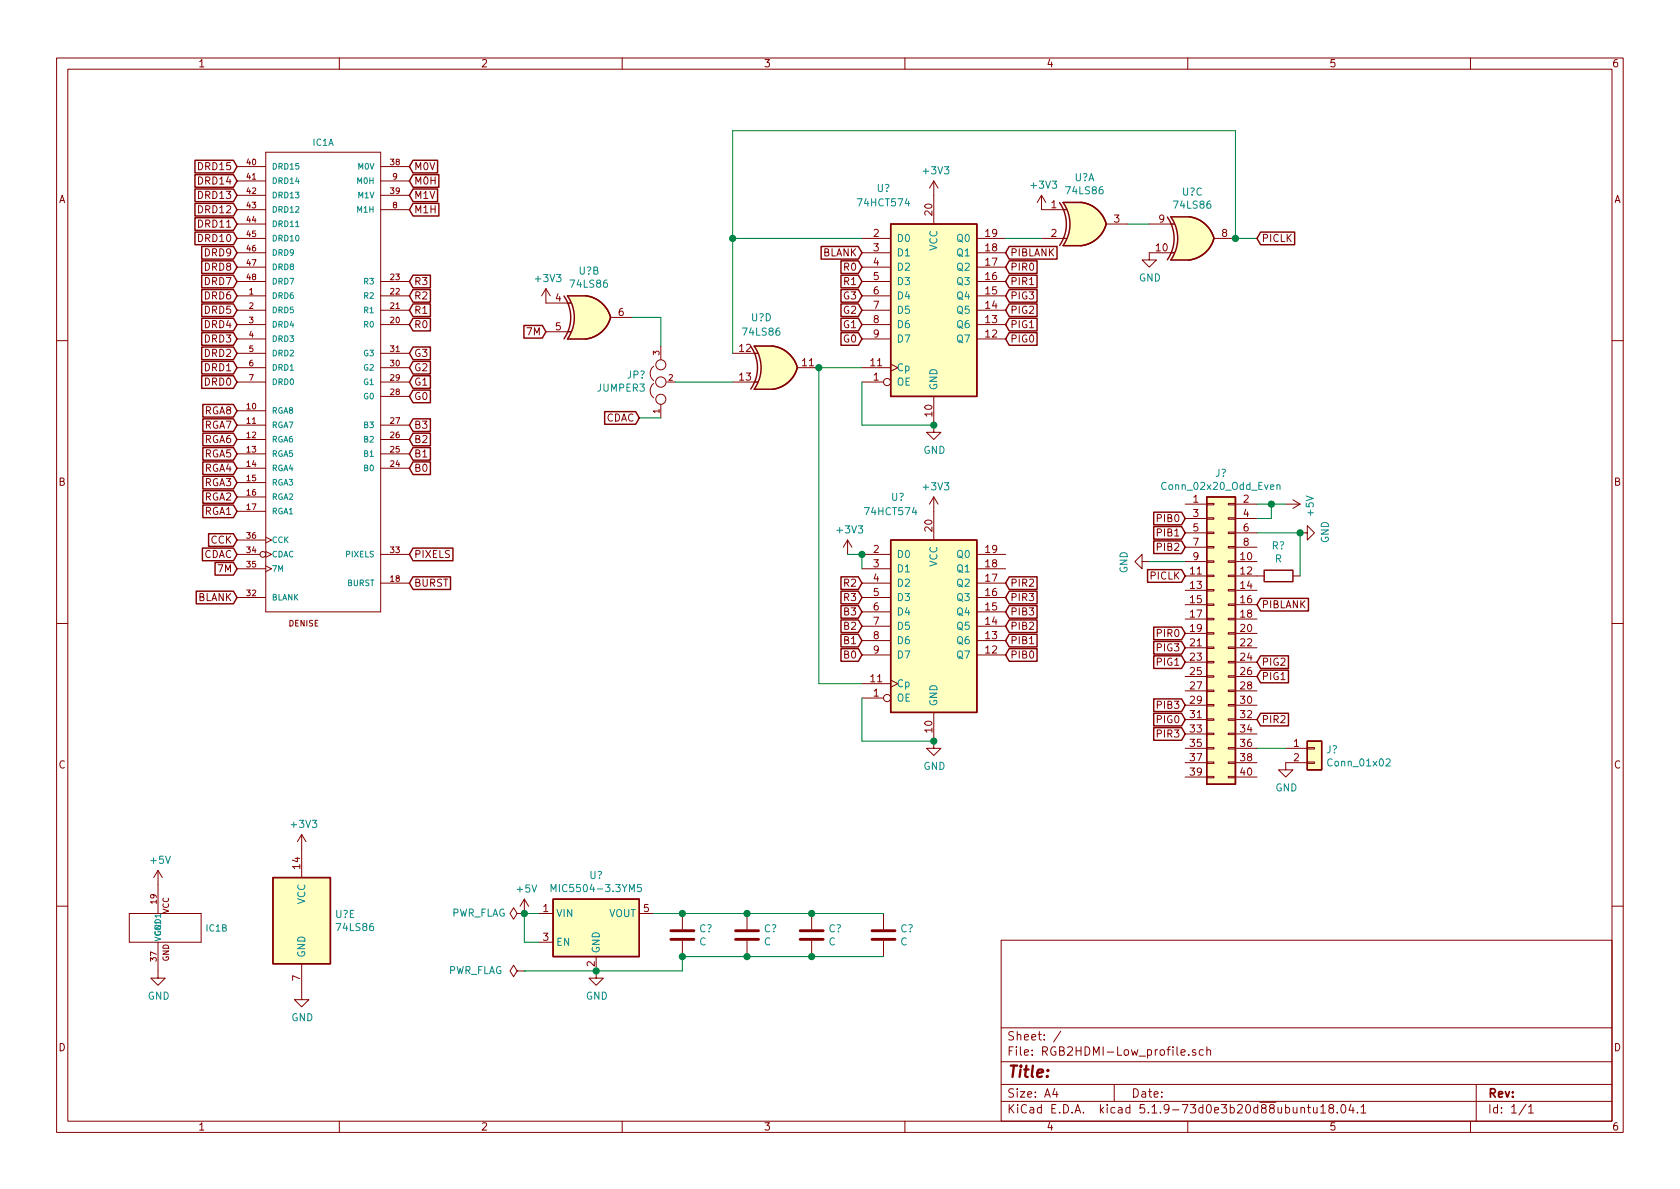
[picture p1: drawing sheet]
<svg xmlns="http://www.w3.org/2000/svg" width="297mm" height="210mm" viewBox="0 0 297 210" stroke-linecap="round" stroke-linejoin="round" font-family="sans-serif">
<g fill="none" stroke="#840000" stroke-width=".18">
<path d="M10 10.3h277v189.9h-277zM12 12.2h273v186.1h-273zM60 10.3v1.9M110 10.3v1.9M160 10.3v1.9M210 10.3v1.9M260 10.3v1.9M41.9 39.6h5.1M41.9 37.1h5.1M41.9 34.5h5.1M41.9 32h5.1M41.9 29.5h5.1"/>
<path d="M47 26.9h20.3v81.3h-20.3zM67.3 37.1h5.1M67.3 34.5h5.1M67.3 32h5.1M67.3 29.5h5.1M165.1 32v7.6M165.1 32l-.8 1.3M165.1 32l.8 1.3M184.1 34.5l-.7 1.3M184.1 34.5v2.6h4.5M184.1 34.5l.8 1.3M195.6 39.6h3.8"/>
<path d="M203.2 39.6h4.4M41.9 44.7h5.1M41.9 42.2h5.1M41.9 59.9h5.1M41.9 57.4h5.1M41.9 54.9h5.1M41.9 52.3h5.1M41.9 49.8h5.1M41.9 47.2h5.1M67.3 57.4h5.1M67.3 54.9h5.1M67.3 52.3h5.1"/>
<path d="M67.3 49.8h5.1M96.5 51l-.7 1.3M96.5 51v2.6h4.5M96.5 51l.8 1.3M96.5 58.7h4.5M107.9 56.1h3.9M152.4 44.7h5.1M152.4 42.2h5.1M152.4 59.9h5.1M152.4 57.4h5.1M152.4 54.9h5.1M152.4 52.3h5.1"/>
<path d="M152.4 49.8h5.1M152.4 47.2h5.1M172.7 44.7h5.1M172.7 42.2h5.1M172.7 59.9h5.1M172.7 57.4h5.1M172.7 54.9h5.1M172.7 52.3h5.1M172.7 49.8h5.1M172.7 47.2h5.1M184.1 42.2h4.5M207.6 44.7h-4.4v1.3h1.3l-1.3 1.2-1.3-1.2h1.3"/>
<path d="M214.6 42.2h3.8M10 60.2h2M41.9 67.6h5.1M41.9 62.5h5.1M41.9 65h5.1M41.9 77.7h5.1M41.9 75.2h5.1M41.9 72.6h5.1M67.3 67.6h5.1M67.3 62.5h5.1M67.3 65h5.1M67.3 77.7h5.1"/>
<path d="M67.3 75.2h5.1M67.3 70.1h5.1M115.6 67.8a1.63 1.63 0 0 0 0 2.6M115.6 64.8a1.63 1.63 0 0 0 0 2.5M116.8 61.2v2.4M116.8 71.5v2.4M129.5 67.6h4.5M129.5 62.5h4.5M141 65h3.8M152.4 67.6h3.8M152.4 65h5.1M157.5 64.4l1.2 .6-1.2 .7"/>
<path d="M165.1 70.1v6.3h1.3l-1.3 1.3-1.3-1.3h1.3M285 60.2h2M41.9 98h4.1M41.9 82.8h5.1M41.9 80.3h5.1M41.9 95.5h5.1M41.9 90.4h5.1M41.9 87.9h5.1M41.9 85.3h5.1M47 95l1 .5-1 .5M47 97.5l1 .5-1 .5M67.3 98h5.1"/>
<path d="M67.3 82.8h5.1M67.3 80.3h5.1M149.9 95.5l-.8 1.3M149.9 95.5v2.5M149.9 95.5l.7 1.3M152.4 98h5.1M165.1 87.9l-.8 1.2M165.1 87.9v7.6M165.1 87.9l.8 1.2M172.7 98h5.1M201.9 99.3v-1.3l-1.2 1.3 1.2 1.3v-1.3h1.3M209.5 89.1h3.9"/>
<path d="M209.5 99.3h3.9M209.5 91.7h3.9M209.5 94.2h3.9M209.5 96.8h3.9M213.4 99.2h1.2v.2h-1.2zM213.4 96.6h1.2v.3h-1.2zM213.4 94.1h1.2v.3h-1.2zM213.4 91.6h1.2v.2h-1.2zM213.4 89h1.2v.3h-1.2zM217.2 99.2h1.2v.2h-1.2zM217.2 96.6h1.2v.3h-1.2zM217.2 94.1h1.2v.3h-1.2z"/>
<path d="M217.2 91.6h1.2v.2h-1.2zM217.2 89h1.2v.3h-1.2zM218.4 89.1h3.8M218.4 99.3h3.8M218.4 91.7h3.8M218.4 94.2h3.8M218.4 96.8h3.8M227.3 89.1h2.6M228.6 88.4l1.3 .7M229.9 94.2h1.2v-1.2l1.3 1.2-1.3 1.3v-1.3M229.9 89.1l-1.3 .8M10 110.3h2"/>
<path d="M41.9 105.7h5.1M41.9 100.6h5.1M47 100.1l1 .5-1 .5M67.3 103.1h5.1M152.4 115.8h5.1M152.4 113.3h5.1M152.4 110.7h5.1M152.4 108.2h5.1M152.4 105.7h5.1M152.4 103.1h5.1M152.4 100.6h5.1M172.7 115.8h5.1"/>
<path d="M172.7 113.3h5.1M172.7 110.7h5.1M172.7 108.2h5.1M172.7 105.7h5.1M172.7 103.1h5.1M172.7 100.6h5.1M182 113.8h.8M209.5 101.8h3.9M209.5 104.4h3.9M209.5 106.9h3.9M209.5 109.5h3.9M209.5 112h3.9"/>
<path d="M209.5 114.5h3.9M209.5 117.1h3.9M209.5 119.6h3.9M213.4 117h1.2v.2h-1.2zM213.4 119.5h1.2v.3h-1.2zM213.4 114.4h1.2v.3h-1.2zM213.4 109.3h1.2v.3h-1.2zM213.4 106.8h1.2v.3h-1.2zM213.4 104.3h1.2v.2h-1.2zM213.4 101.7h1.2v.3h-1.2zM213.4 111.9h1.2v.2h-1.2zM217.2 117h1.2v.2h-1.2z"/>
<path d="M217.2 119.5h1.2v.3h-1.2zM217.2 114.4h1.2v.3h-1.2zM217.2 109.3h1.2v.3h-1.2zM217.2 106.8h1.2v.3h-1.2zM217.2 104.3h1.2v.2h-1.2zM217.2 101.7h1.2v.3h-1.2zM217.2 111.9h1.2v.2h-1.2zM218.4 101.8h5.1M218.4 104.4h3.8M218.4 106.9h3.8M218.4 109.5h3.8M218.4 112h3.8"/>
<path d="M218.4 114.5h3.8M218.4 117.1h3.8M218.4 119.6h3.8M228.6 101.8h1.3M285 110.3h2M152.4 123.4h3.8M152.4 120.9h5.1M157.5 120.3l1.2 .6-1.2 .6M165.1 126v6.3h1.3l-1.3 1.3-1.3-1.3h1.3M209.5 132.3h3.9M209.5 134.9h3.9M209.5 122.2h3.9"/>
<path d="M209.5 124.7h3.9M209.5 127.2h3.9M209.5 129.8h3.9M209.5 137.4h3.9M213.4 122h1.2v.3h-1.2zM213.4 124.6h1.2v.2h-1.2zM213.4 127.1h1.2v.3h-1.2zM213.4 129.7h1.2v.2h-1.2zM213.4 132.2h1.2v.3h-1.2zM213.4 134.7h1.2v.3h-1.2zM213.4 137.3h1.2v.2h-1.2zM217.2 122h1.2v.3h-1.2z"/>
<path d="M217.2 124.6h1.2v.2h-1.2zM217.2 127.1h1.2v.3h-1.2zM217.2 129.7h1.2v.2h-1.2zM217.2 132.2h1.2v.3h-1.2zM217.2 134.7h1.2v.3h-1.2zM217.2 137.3h1.2v.2h-1.2zM218.4 132.3h3.8M218.4 134.9h3.8M218.4 122.2h3.8M218.4 124.7h3.8M218.4 127.2h3.8M218.4 129.8h3.8"/>
<path d="M218.4 137.4h3.8M227.3 132.3h3.8M231.1 134.7h1.3v.3h-1.3zM231.1 132.2h1.3v.3h-1.3zM231.1 134.9h-3.8v1.2h1.3l-1.3 1.3-1.2-1.3h1.2M27.9 153.9l-.7 1.3M27.9 153.9v7.6M27.9 153.9l.8 1.3M53.3 147.6v7.6M53.3 147.6l-.7 1.2M53.3 147.6l.8 1.2M92.7 159l-.8 1.3"/>
<path d="M92.7 159v2.5M92.7 159l.8 1.3M10 160.2h2M22.9 161.5h12.7v5.1h-12.7zM27.9 166.6v6.4h1.3l-1.3 1.2-1.2-1.2h1.2M53.3 170.4v6.4h1.3l-1.3 1.2-1.2-1.2h1.2M91.4 161.5l-.6-1-.6 1 .6 1.1 .6-1.1h1.3M91.4 171.7l-.6-1-.6 1 .6 1 .6-1h1.3M92.7 161.5h.1M92.7 171.7h.1M95.2 161.5h2.6M95.2 166.6h2.6"/>
<path d="M105.4 169.2v3.8h1.3l-1.3 1.2-1.3-1.2h1.3M113 161.5h2.6M120.6 161.5v2.8M120.6 166.4v2.8M132.1 161.5v2.8M132.1 166.4v2.8M143.5 161.5v2.8M143.5 166.4v2.8M156.2 161.5v2.8M156.2 166.4v2.8M177 166.3h108v32h-108zM285 160.2h2"/>
<path d="M60 198.3v1.9M110 198.3v1.9M160 198.3v1.9M177 194.8h108M177 191.8h108M177 187.8h108M177 181.8h108M186.5 192.5l-.4 1h1M186.8 193v1M187.6 182.3l-1.3 2M197 191.8v3M208.8 186.1l.7-.1v-.3l-.5-.1-.2 .2 .1 .7h.6"/>
<path d="M210 198.3v1.9M210.2 186.5v.1M211.4 185.7a.37 .37 0 0 0-.6 .1l.1 .2 .5 .2 .1 .1-.2 .3-.5-.1M212.8 185.7l-.5-.1-.3 .3 .2 .6h.6M213.4 185.7h.1a.37 .37 0 0 1 .5 .1v.8M213.4 185.1v1.5M230 196l.2-.2 .4 .1 .1 .9M230 195.8v1M231.2 195.8h.5M231.4 195.3v1.3l.3 .2M232.2 195.8l.1 .9 .4 .1 .2-.1M232.9 195.8v1"/>
<path d="M233.5 195.8l.4-.5v1.5M233.5 196.8h.9M235.2 196l-.3-.3 .2-.3a.48 .48 0 0 1 .6 .1v.4a.52 .52 0 0 0-.7 .2 .52 .52 0 0 0 .1 .6l.4 .1 .2-.1 .1-.4-.3-.3M236.4 196.7v.1M237.3 195.4l.1-.1a.8 .8 0 0 1 .6 .8 .8 .8 0 0 1-.6 .7 1 1 0 0 1-.1-1.4zM238.9 195.2l-.4 1.1h.9M239.2 195.8v1M240 196.7v.1M240.6 195.8l.5-.5v1.5M240.6 196.8h.9M260 198.3v1.9M261 191.8v6.5"/>
<path d="M269.8 195.2l-1.2 2M270.3 195.8l.4-.5v1.5M270.3 196.8h.8"/>
<circle cx="116.8" cy="67.6" r=".91"/>
<circle cx="116.8" cy="70.6" r=".89"/>
<circle cx="116.8" cy="64.5" r=".89"/>
<circle cx="156.8" cy="67.6" r=".63"/>
<circle cx="46.5" cy="98" r=".51"/>
<circle cx="156.8" cy="123.4" r=".63"/>
</g>
<g fill="#ffffc2" stroke="#ffffc2" stroke-width=".18">
<path d="M48.3 155.2h10.1v15.2h-10.1z"/>
<path d="M136.5 61.2a5.2 5.2 0 0 1 4.5 3.8l-5 1.3z"/>
<path d="M136 63.7l5 1.3a5.2 5.2 0 0 1-4.5 3.9z"/>
<path d="M133.3 68.8h3.2z"/>
<path d="M133.3 61.2h3.2z"/>
<path d="M133.3 61.2h3.2v7.6h-3.2a6.7 6.7 0 0 0 0-7.6z"/>
<path d="M210.2 38.3a5.2 5.2 0 0 1 4.4 3.8l-5 1.4z"/>
<path d="M209.6 40.8l5 1.4a5.2 5.2 0 0 1-4.4 3.8z"/>
<path d="M207 46h3.2z"/>
<path d="M207 38.3h3.2z"/>
<path d="M207 38.3h3.2v7.7h-3.2a6.7 6.7 0 0 0 0-7.7z"/>
<path d="M103.5 52.3a5.2 5.2 0 0 1 4.4 3.8l-5 1.3z"/>
<path d="M102.9 54.8l5 1.4a5.2 5.2 0 0 1-4.4 3.8z"/>
<path d="M100.3 59.9h3.2z"/>
<path d="M100.3 52.3h3.2z"/>
<path d="M100.3 52.3h3.2v7.6h-3.2a6.7 6.7 0 0 0 0-7.6z"/>
<path d="M191.1 35.8a5.2 5.2 0 0 1 4.5 3.8l-5 1.3z"/>
<path d="M190.6 38.3l5 1.3a5.2 5.2 0 0 1-4.5 3.9z"/>
<path d="M188 43.4h3.1z"/>
<path d="M188 35.8h3.1z"/>
<path d="M188 35.8h3.1v7.6h-3.1a6.7 6.7 0 0 0 0-7.6z"/>
<path d="M157.5 95.5h15.2v30.5h-15.2z"/>
<path d="M157.5 39.6h15.2v30.5h-15.2z"/>
<path d="M231.1 131.1h2.6v5h-2.6z"/>
<path d="M213.4 87.9h5v50.8h-5z"/>
<path d="M97.8 159h15.2v10.2h-15.2z"/>
</g>
<g fill="none" stroke="#840000" stroke-width=".25">
<path d="M34.5 38.5h6.8l.6 1.1-.6 1.1h-6.8zM34.5 36h6.8l.6 1.1-.6 1.1h-6.8zM34.5 33.4h6.8l.6 1.1-.6 1.2h-6.8zM34.5 30.9h6.8l.6 1.1-.6 1.1h-6.8zM34.5 28.3h6.8l.6 1.2-.6 1.1h-6.8zM73 36h4.6v2.2h-4.6l-.6-1.1zM73 33.4h4.4v2.3h-4.4l-.6-1.2zM73 30.9h4.6v2.2h-4.6l-.6-1.1zM73 28.3h4.4v2.3h-4.4l-.6-1.1zM157.5 39.6h15.2v30.5h-15.2zM187.4 35.8a6.6 6.6 0 0 1 0 7.6M188 35.8h3.1a5.2 5.2 0 0 1 4.5 3.8"/>
<path d="M188 35.8a6.6 6.6 0 0 1 0 7.6M195.6 39.6a5.2 5.2 0 0 1-4.5 3.9M206.4 38.4a6.6 6.6 0 0 1 0 7.5M207 38.3h3.2M207 38.4a6.6 6.6 0 0 1 0 7.5M210.2 38.3a5.2 5.2 0 0 1 4.4 3.8M34.5 41h6.8l.6 1.2-.6 1.1h-6.8zM35.7 51.2h5.6l.6 1.1-.6 1.1h-5.6zM35.7 48.7h5.6l.6 1.1-.6 1.1h-5.6zM35.7 53.7h5.6l.6 1.2-.6 1.1h-5.6zM35.7 46.1h5.6l.6 1.1-.6 1.2h-5.6zM35.7 56.3h5.6l.6 1.1-.6 1.1h-5.6z"/>
<path d="M35.7 43.6h5.6l.6 1.1-.6 1.1h-5.6zM35.7 58.8h5.6l.6 1.1-.6 1.2h-5.6zM73 53.7h3.1v2.3h-3.1l-.6-1.1zM73 56.3h3.1v2.2h-3.1l-.6-1.1zM73 51.2h3.1v2.2h-3.1l-.6-1.1zM73 48.7h3.1v2.2h-3.1l-.6-1.1zM92.6 57.6h3.3l.6 1.1-.6 1.1h-3.3zM99.7 52.3a6.6 6.6 0 0 1 0 7.6M100.3 59.9h3.2M103.5 52.3a5.2 5.2 0 0 1 4.4 3.8M103.5 52.3h-3.1a6.6 6.6 0 0 1 0 7.6M107.9 56.2a5.2 5.2 0 0 1-4.4 3.8"/>
<path d="M145.2 43.6h6.6l.6 1.1-.6 1.1h-6.6zM148.7 58.8h3.1l.6 1.1-.6 1.2h-3.1zM148.7 56.3h3.1l.6 1.1-.6 1.1h-3.1zM148.7 53.7h3.1l.6 1.2-.6 1.1h-3.1zM148.7 51.2h3.1l.6 1.1-.6 1.1h-3.1zM148.7 48.7h3.1l.6 1.1-.6 1.1h-3.1zM148.7 46.1h3.1l.6 1.1-.6 1.2h-3.1zM178.4 46.1h5v2.3h-5l-.6-1.2zM178.4 56.3h5v2.2h-5l-.6-1.1zM178.4 58.8h5v2.3h-5l-.6-1.2zM178.4 43.6h8.5v2.2h-8.5l-.6-1.1zM178.4 48.7h5v2.2h-5l-.6-1.1z"/>
<path d="M178.4 51.2h5v2.2h-5l-.6-1.1zM178.4 53.7h5v2.3h-5l-.6-1.1zM188 43.4h3.1M207 46h3.2M214.6 42.2a5.2 5.2 0 0 1-4.4 3.8M222.9 41h6v2.3h-6l-.7-1.1zM35.7 61.4h5.6l.6 1.1-.6 1.1h-5.6zM35.7 63.9h5.6l.6 1.1-.6 1.1h-5.6zM35.7 66.4h5.6l.6 1.2-.6 1.1h-5.6zM35.9 71.5h5.4l.6 1.1-.6 1.2h-5.4zM35.9 74.1h5.4l.6 1.1-.6 1.1h-5.4zM35.9 76.6h5.4l.6 1.1-.6 1.1h-5.4z"/>
<path d="M35.9 79.1h5.4l.6 1.2-.6 1.1h-5.4zM73 61.4h3.1v2.2h-3.1l-.6-1.1zM73 63.9h3.1v2.2h-3.1l-.6-1.1zM73 66.4h3.1v2.3h-3.1l-.6-1.1zM73 69h3.1v2.2h-3.1l-.6-1.1zM73 74.1h3.1v2.2h-3.1l-.6-1.1zM73 76.6h3.1v2.2h-3.1l-.6-1.1zM73 79.1h3.1v2.3h-3.1l-.6-1.1zM106.9 72.8h5.5l.6 1.1-.6 1.1h-5.5zM132.7 61.2a6.6 6.6 0 0 1 0 7.6M136.5 61.2a5.2 5.2 0 0 1 4.5 3.8M136.5 61.2h-3.1a6.6 6.6 0 0 1 0 7.6h3.1"/>
<path d="M141 65a5.2 5.2 0 0 1-4.5 3.9M35.8 96.9h5.5l.6 1.1-.6 1.2h-5.5zM35.9 89.3h5.4l.6 1.1-.6 1.1h-5.4zM35.9 86.8h5.4l.6 1.1-.6 1.1h-5.4zM35.9 84.2h5.4l.6 1.1-.6 1.2h-5.4zM35.9 81.7h5.4l.6 1.1-.6 1.1h-5.4zM36.9 94.4h4.4l.6 1.1-.6 1.1h-4.4zM38 99.5h3.3l.6 1.1-.6 1.1h-3.3zM73 96.9h7.1v2.3h-7.1l-.6-1.2zM73 81.7h3.1v2.2h-3.1l-.6-1.1zM157.5 95.5h15.2v30.5h-15.2zM204 95.7h4.9l.6 1.1-.6 1.1h-4.9z"/>
<path d="M204 93.1h4.9l.6 1.1-.6 1.1h-4.9zM204 90.6h4.9l.6 1.1-.6 1.1h-4.9zM213.4 87.9h5v50.8h-5zM34.7 104.5h6.6l.6 1.2-.6 1.1h-6.6zM73 102h6.7v2.2h-6.7l-.6-1.1zM148.7 114.7h3.1l.6 1.1-.6 1.1h-3.1zM148.7 112.2h3.1l.6 1.1-.6 1.1h-3.1zM148.7 109.6h3.1l.6 1.1-.6 1.2h-3.1zM148.7 107.1h3.1l.6 1.1-.6 1.1h-3.1zM148.7 104.5h3.1l.6 1.2-.6 1.1h-3.1zM148.7 102h3.1l.6 1.1-.6 1.1h-3.1zM178.4 102h5v2.2h-5l-.6-1.1z"/>
<path d="M178.4 104.5h5v2.3h-5l-.6-1.1zM178.4 107.1h5v2.2h-5l-.6-1.1zM178.4 109.6h5v2.3h-5l-.6-1.2zM178.4 112.2h5v2.2h-5l-.6-1.1zM178.4 114.7h5v2.2h-5l-.6-1.1zM202.9 100.7h6l.6 1.1-.6 1.2h-6zM204 113.4h4.9l.6 1.1-.6 1.2h-4.9zM204 116h4.9l.6 1.1-.6 1.1h-4.9zM204 110.9h4.9l.6 1.1-.6 1.1h-4.9zM222.9 118.5h4.9v2.2h-4.9l-.7-1.1zM222.9 116h4.9v2.2h-4.9l-.7-1.1zM222.9 105.8h8.4v2.2h-8.4l-.7-1.1z"/>
<path d="M223.5 100.8h5.1v2.1h-5.1zM204 128.7h4.9l.6 1.1-.6 1.1h-4.9zM204 126.1h4.9l.6 1.1-.6 1.2h-4.9zM204 123.6h4.9l.6 1.1-.6 1.1h-4.9zM222.9 126.1h4.9v2.3h-4.9l-.7-1.2zM231.1 131.1h2.6v5h-2.6zM48.3 155.2h10.1v15.2h-10.1zM97.8 159h15.2v10.2h-15.2z"/>
</g>
<path d="M225.8 85.8l.2-.1 .3 .1v.8M225.8 85.7v.9M245.1 134.3l.5-.1 .2 .3-.1 .2-.7 .8h.8M97.4 157.7v-1.3l.5 .9 .4-.9v1.3M113.4 156.4h-.6l-.1 .6 .2-.1 .5 .1v.6l-.2 .1-.5-.1M28.4 161.9h-1l.3 .3M28.4 161.6v.6" fill="none" stroke="#008484" stroke-width=".18"/>
<path d="M118.6 166.1h4.1M118.6 164.6h4.1M130 166.1h4.1M130 164.6h4.1M141.5 166.1h4M141.5 164.6h4M154.2 166.1h4M154.2 164.6h4" fill="none" stroke="#840000" stroke-width=".51"/>
<g fill="none" stroke="#008400" stroke-width=".18">
<path d="M199.4 39.6h3.8M111.8 56.1h5v5.1M129.5 42.2h22.9M177.8 42.2h6.3M222.2 42.2h-3.8v-19.1h-88.9v39.4M113 73.9h3.8M119.4 67.6h10.1M152.4 67.6v7.6h12.7M152.4 65h-7.6v55.9h7.6M149.9 98h2.5v2.6M203.2 99.3h6.3M222.2 89.1h5.1"/>
<path d="M222.2 94.2h7.7v7.6M224.8 89.1v2.6h-2.6M152.4 123.4v7.7h12.7M222.2 132.3h5.1M95.2 161.5h-2.5v5.1h2.5M115.6 161.5h40.6M156.2 169.2h-35.6v2.5h-27.9"/>
</g>
<g fill="#008400" stroke="#008400" stroke-width=".25">
<circle cx="229.9" cy="94.2" r=".51"/>
<circle cx="143.5" cy="161.5" r=".51"/>
<circle cx="218.4" cy="42.2" r=".51"/>
<circle cx="129.5" cy="42.2" r=".51"/>
<circle cx="120.7" cy="161.5" r=".51"/>
<circle cx="132.1" cy="161.5" r=".51"/>
<circle cx="165.1" cy="75.2" r=".51"/>
<circle cx="152.4" cy="98" r=".51"/>
<circle cx="120.7" cy="169.2" r=".51"/>
<circle cx="132.1" cy="169.2" r=".51"/>
<circle cx="224.8" cy="89.1" r=".51"/>
<circle cx="143.5" cy="169.2" r=".51"/>
<circle cx="105.4" cy="171.7" r=".51"/>
<circle cx="144.8" cy="65" r=".51"/>
<circle cx="165.1" cy="131.1" r=".51"/>
<circle cx="92.7" cy="161.5" r=".51"/>
</g>
<text font-size="2.8" fill="#840000" x="178" y="190.5">Title:</text>
<g font-size="2.1" fill="#840000">
<text x="178" y="184">Sheet: /</text>
<text x="178" y="186.7">File: RGB2HDMI-Low_profile.sch</text>
<text x="178" y="196.9">KiCad E.D.A. kicad 5.1.9-73d0e3b20d88ubuntu18.04.1</text>
<text x="178" y="194.1">Size: A4</text>
<text x="200" y="194.1">Date:</text>
<text x="263" y="194.1">Rev:</text>
<text x="263" y="196.9">Id: 1/1</text>
</g>
<g font-size="1.8" fill="#840000">
<text x="35" y="11.9">1</text>
<text x="85" y="11.9">2</text>
<text x="135" y="11.9">3</text>
<text x="185" y="11.9">4</text>
<text x="235" y="11.9">5</text>
<text x="285" y="11.9">6</text>
<text x="10.4" y="35.9">A</text>
<text x="35.3" y="35.2">DRD13</text>
<text x="35.3" y="32.6">DRD14</text>
<text x="35.3" y="30.1">DRD15</text>
<text x="73.2" y="35.2">M1V</text>
<text x="73.2" y="32.6">M0H</text>
<text x="73.2" y="30.1">M0V</text>
<text x="285.4" y="35.9">A</text>
<text x="35.3" y="40.3">DRD11</text>
<text x="35.3" y="37.7">DRD12</text>
<text x="73.2" y="37.7">M1H</text>
<text x="154.5" y="41.9">2</text>
<text x="164.8" y="38" transform="rotate(-90 164.8 38)">20</text>
<text x="174.3" y="41.9">19</text>
<text x="185.9" y="36.8">1</text>
<text x="185.9" y="41.9">2</text>
<text x="197" y="39.4">3</text>
<text x="204.9" y="39.4">9</text>
<text x="216.1" y="41.9">8</text>
<text x="35.3" y="42.8">DRD10</text>
<text x="36.3" y="47.9">DRD8</text>
<text x="36.3" y="45.3">DRD9</text>
<text x="145.4" y="45.3">BLANK</text>
<text x="149.4" y="47.9">R0</text>
<text x="154.5" y="44.4">3</text>
<text x="154.5" y="47">4</text>
<text x="174.3" y="47">17</text>
<text x="174.3" y="44.4">18</text>
<text x="178.6" y="47.9">PIR0</text>
<text x="178.6" y="45.3">PIBLANK</text>
<text x="204.4" y="44.4">10</text>
<text x="223" y="42.8">PICLK</text>
<text x="36.3" y="53">DRD6</text>
<text x="36.3" y="50.4">DRD7</text>
<text x="73.2" y="53">R2</text>
<text x="73.2" y="50.4">R3</text>
<text x="98.2" y="53.3">4</text>
<text x="149.3" y="53">G3</text>
<text x="149.4" y="50.4">R1</text>
<text x="154.5" y="49.5">5</text>
<text x="154.5" y="52.1">6</text>
<text x="174.3" y="52.1">15</text>
<text x="174.3" y="49.5">16</text>
<text x="178.6" y="50.4">PIR1</text>
<text x="178.6" y="53">PIG3</text>
<text x="36.3" y="55.5">DRD5</text>
<text x="36.3" y="58">DRD4</text>
<text x="73.2" y="55.5">R1</text>
<text x="73.2" y="58">R0</text>
<text x="93.3" y="59.3">7M</text>
<text x="98.2" y="58.4">5</text>
<text x="109.4" y="55.9">6</text>
<text x="149.3" y="58">G1</text>
<text x="149.3" y="55.5">G2</text>
<text x="154.5" y="54.6">7</text>
<text x="154.5" y="57.1">8</text>
<text x="154.5" y="59.7">9</text>
<text x="174.3" y="59.7">12</text>
<text x="174.3" y="57.1">13</text>
<text x="174.3" y="54.6">14</text>
<text x="178.6" y="58">PIG1</text>
<text x="178.6" y="55.5">PIG2</text>
<text x="36.3" y="63.1">DRD2</text>
<text x="36.3" y="65.7">DRD1</text>
<text x="36.3" y="60.6">DRD3</text>
<text x="73.2" y="63.1">G3</text>
<text x="73.2" y="65.7">G2</text>
<text x="130.8" y="62.2">12</text>
<text x="141.9" y="64.8">11</text>
<text x="149.3" y="60.6">G0</text>
<text x="154" y="64.8">11</text>
<text x="178.6" y="60.6">PIG0</text>
<text x="36.3" y="68.2">DRD0</text>
<text x="73.2" y="68.2">G1</text>
<text x="73.2" y="70.7">G0</text>
<text x="130.8" y="67.3">13</text>
<text x="154.5" y="67.3">1</text>
<text x="36.2" y="73.3">RGA8</text>
<text x="36.2" y="75.8">RGA7</text>
<text x="73.2" y="75.8">B3</text>
<text x="107.1" y="74.5">CDAC</text>
<text x="164.8" y="73.6" transform="rotate(-90 164.8 73.6)">10</text>
<text x="36.2" y="78.4">RGA6</text>
<text x="36.2" y="83.4">RGA4</text>
<text x="36.2" y="80.9">RGA5</text>
<text x="73.2" y="78.4">B2</text>
<text x="73.2" y="80.9">B1</text>
<text x="73.2" y="83.4">B0</text>
<text x="10.4" y="85.9">B</text>
<text x="36.2" y="88.5">RGA2</text>
<text x="36.2" y="86">RGA3</text>
<text x="211" y="88.9">1</text>
<text x="219.9" y="88.9">2</text>
<text x="285.4" y="85.9">B</text>
<text x="36.2" y="91.1">RGA1</text>
<text x="164.8" y="93.9" transform="rotate(-90 164.8 93.9)">20</text>
<text x="204.8" y="94.9">PIB1</text>
<text x="204.8" y="92.3">PIB0</text>
<text x="211" y="91.4">3</text>
<text x="211" y="94">5</text>
<text x="219.9" y="91.4">4</text>
<text x="219.9" y="94">6</text>
<text x="36" y="98.7">CDAC</text>
<text x="37.3" y="96.1">CCK</text>
<text x="38.7" y="101.2">7M</text>
<text x="73.2" y="98.7">PIXELS</text>
<text x="154.5" y="97.8">2</text>
<text x="154.5" y="100.3">3</text>
<text x="174.3" y="100.3">18</text>
<text x="174.3" y="97.8">19</text>
<text x="204.8" y="97.4">PIB2</text>
<text x="210.5" y="101.6">11</text>
<text x="211" y="96.5">7</text>
<text x="211" y="99.1">9</text>
<text x="219.4" y="99.1">10</text>
<text x="219.4" y="101.6">12</text>
<text x="219.9" y="96.5">8</text>
<text x="34.9" y="106.3">BLANK</text>
<text x="73.2" y="103.8">BURST</text>
<text x="149.4" y="106.3">R3</text>
<text x="149.4" y="103.8">R2</text>
<text x="154.5" y="102.9">4</text>
<text x="154.5" y="105.4">5</text>
<text x="154.5" y="107.9">6</text>
<text x="174.3" y="107.9">15</text>
<text x="174.3" y="105.4">16</text>
<text x="174.3" y="102.9">17</text>
<text x="178.6" y="103.8">PIR2</text>
<text x="178.6" y="106.3">PIR3</text>
<text x="203.5" y="102.5">PICLK</text>
<text x="210.5" y="104.1">13</text>
<text x="210.5" y="106.7">15</text>
<text x="219.4" y="104.1">14</text>
<text x="219.4" y="106.7">16</text>
<text x="223" y="107.6">PIBLANK</text>
<text x="149.4" y="113.9">B1</text>
<text x="149.4" y="111.4">B2</text>
<text x="149.4" y="108.8">B3</text>
<text x="154.5" y="110.5">7</text>
<text x="154.5" y="113">8</text>
<text x="174.3" y="113">13</text>
<text x="174.3" y="110.5">14</text>
<text x="178.6" y="108.8">PIB3</text>
<text x="178.6" y="111.4">PIB2</text>
<text x="178.6" y="113.9">PIB1</text>
<text x="204.8" y="112.6">PIR0</text>
<text x="210.5" y="109.2">17</text>
<text x="210.5" y="111.8">19</text>
<text x="219.4" y="109.2">18</text>
<text x="219.4" y="111.8">20</text>
<text x="149.4" y="116.5">B0</text>
<text x="154.5" y="115.6">9</text>
<text x="174.3" y="115.6">12</text>
<text x="178.6" y="116.5">PIB0</text>
<text x="204.7" y="115.2">PIG3</text>
<text x="204.7" y="117.7">PIG1</text>
<text x="210.5" y="114.3">21</text>
<text x="210.5" y="116.8">23</text>
<text x="210.5" y="119.4">25</text>
<text x="219.4" y="114.3">22</text>
<text x="219.4" y="116.8">24</text>
<text x="219.4" y="119.4">26</text>
<text x="223" y="117.7">PIG2</text>
<text x="154" y="120.6">11</text>
<text x="154.5" y="123.2">1</text>
<text x="204.8" y="125.3">PIB3</text>
<text x="210.5" y="121.9">27</text>
<text x="210.5" y="124.5">29</text>
<text x="219.4" y="121.9">28</text>
<text x="219.4" y="124.5">30</text>
<text x="223" y="120.3">PIG1</text>
<text x="164.8" y="129.5" transform="rotate(-90 164.8 129.5)">10</text>
<text x="204.7" y="127.9">PIG0</text>
<text x="204.8" y="130.4">PIR3</text>
<text x="210.5" y="127">31</text>
<text x="210.5" y="129.5">33</text>
<text x="219.4" y="127">32</text>
<text x="219.4" y="129.5">34</text>
<text x="223" y="127.9">PIR2</text>
<text x="10.4" y="135.9">C</text>
<text x="210.5" y="132.1">35</text>
<text x="210.5" y="134.6">37</text>
<text x="210.5" y="137.2">39</text>
<text x="219.4" y="132.1">36</text>
<text x="219.4" y="134.6">38</text>
<text x="219.4" y="137.2">40</text>
<text x="228.8" y="132.1">1</text>
<text x="228.8" y="134.6">2</text>
<text x="285.4" y="135.9">C</text>
<text x="53.1" y="153.6" transform="rotate(-90 53.1 153.6)">14</text>
<text x="96" y="161.3">1</text>
<text x="113.8" y="161.3">5</text>
<text x="96" y="166.4">3</text>
<text x="53.1" y="173.5" transform="rotate(-90 53.1 173.5)">7</text>
<text x="105.2" y="170.9" transform="rotate(-90 105.2 170.9)">2</text>
<text x="10.4" y="185.9">D</text>
<text x="285.4" y="185.9">D</text>
<text x="35" y="199.9">1</text>
<text x="85" y="199.9">2</text>
<text x="135" y="199.9">3</text>
<text x="185" y="199.9">4</text>
<text x="235" y="199.9">5</text>
<text x="285" y="199.9">6</text>
</g>
<g font-size="1.8" fill="#008484">
<text x="155" y="34">U?</text>
<text x="163.4" y="30.8">+3V3</text>
<text x="182.4" y="33.4">+3V3</text>
<text x="188.7" y="34.4">74LS86</text>
<text x="190" y="32">U?A</text>
<text x="209" y="34.6">U?C</text>
<text x="151.9" y="36.5">74HCT574</text>
<text x="207.7" y="36.9">74LS86</text>
<text x="158.5" y="42.8">D0</text>
<text x="158.5" y="45.3">D1</text>
<text x="158.5" y="47.9">D2</text>
<text x="165.7" y="44.4" transform="rotate(-90 165.7 44.4)">VCC</text>
<text x="169.3" y="47.9">Q2</text>
<text x="169.3" y="45.3">Q1</text>
<text x="169.3" y="42.8">Q0</text>
<text x="94.8" y="49.9">+3V3</text>
<text x="101" y="50.9">74LS86</text>
<text x="102.3" y="48.6">U?B</text>
<text x="158.5" y="50.4">D3</text>
<text x="158.5" y="53">D4</text>
<text x="169.3" y="53">Q4</text>
<text x="169.3" y="50.4">Q3</text>
<text x="201.4" y="49.8">GND</text>
<text x="131.5" y="59.4">74LS86</text>
<text x="132.8" y="56.8">U?D</text>
<text x="158.5" y="55.5">D5</text>
<text x="158.5" y="58">D6</text>
<text x="169.3" y="58">Q6</text>
<text x="169.3" y="55.5">Q5</text>
<text x="158.5" y="65.7">Cp</text>
<text x="158.5" y="60.6">D7</text>
<text x="169.3" y="60.6">Q7</text>
<text x="105.7" y="69.3">JUMPER3</text>
<text x="110.9" y="66.9">JP?</text>
<text x="158.5" y="68.2">OE</text>
<text x="165.7" y="69.1" transform="rotate(-90 165.7 69.1)">GND</text>
<text x="163.3" y="80.3">GND</text>
<text x="157.6" y="88.6">U?</text>
<text x="163.4" y="86.7">+3V3</text>
<text x="205.8" y="86.6">Conn_02x20_Odd_Even</text>
<text x="214.9" y="84.3">J?</text>
<text x="148.2" y="94.3">+3V3</text>
<text x="153.2" y="91.1">74HCT574</text>
<text x="232.3" y="91.1" transform="rotate(-90 232.3 91.1)">+5V</text>
<text x="158.5" y="98.7">D0</text>
<text x="158.5" y="101.2">D1</text>
<text x="165.7" y="100.2" transform="rotate(-90 165.7 100.2)">VCC</text>
<text x="169.3" y="101.2">Q1</text>
<text x="169.3" y="98.7">Q0</text>
<text x="199.4" y="101.4" transform="rotate(-90 199.4 101.4)">GND</text>
<text x="224.9" y="97.1">R?</text>
<text x="225.4" y="99.5">R</text>
<text x="234.9" y="96.1" transform="rotate(-90 234.9 96.1)">GND</text>
<text x="158.5" y="103.8">D2</text>
<text x="158.5" y="106.3">D3</text>
<text x="169.3" y="106.3">Q3</text>
<text x="169.3" y="103.8">Q2</text>
<text x="158.5" y="108.8">D4</text>
<text x="158.5" y="111.4">D5</text>
<text x="158.5" y="113.9">D6</text>
<text x="169.3" y="113.9">Q6</text>
<text x="169.3" y="111.4">Q5</text>
<text x="169.3" y="108.8">Q4</text>
<text x="158.5" y="116.5">D7</text>
<text x="169.3" y="116.5">Q7</text>
<text x="158.5" y="124.1">OE</text>
<text x="158.5" y="121.5">Cp</text>
<text x="165.7" y="125" transform="rotate(-90 165.7 125)">GND</text>
<text x="163.3" y="136.1">GND</text>
<text x="234.5" y="133.2">J?</text>
<text x="235.1" y="135.5">Conn_01x02</text>
<text x="225.5" y="139.9">GND</text>
<text x="51.6" y="146.4">+3V3</text>
<text x="26.7" y="152.7">+5V</text>
<text x="104.2" y="155.4">U?</text>
<text x="54" y="159.9" transform="rotate(-90 54 159.9)">VCC</text>
<text x="91.5" y="157.8">+5V</text>
<text x="98.5" y="157.8">MIC5504-3.3YM5</text>
<text x="59.3" y="162.3">U?E</text>
<text x="59.7" y="164.6">74LS86</text>
<text x="79.7" y="162.1">PWR_FLAG</text>
<text x="98.3" y="162.2">VIN</text>
<text x="98.3" y="167.3">EN</text>
<text x="107.6" y="162.2">VOUT</text>
<text x="123.6" y="164.9">C?</text>
<text x="123.6" y="167.2">C</text>
<text x="135.1" y="164.9">C?</text>
<text x="135.1" y="167.2">C</text>
<text x="146.5" y="164.9">C?</text>
<text x="146.5" y="167.2">C</text>
<text x="159.2" y="164.9">C?</text>
<text x="159.2" y="167.2">C</text>
<text x="54" y="169.4" transform="rotate(-90 54 169.4)">GND</text>
<text x="79.1" y="172.3">PWR_FLAG</text>
<text x="106" y="168.7" transform="rotate(-90 106 168.7)">GND</text>
<text x="26.1" y="176.8">GND</text>
<text x="103.6" y="176.8">GND</text>
<text x="51.5" y="180.6">GND</text>
</g>
<g font-size="1.6" fill="#008484">
<text x="55.3" y="25.8">IC1A</text>
<text x="36.5" y="164.7">IC1B</text>
</g>
<g font-size="1.4" fill="#840000">
<text x="43.7" y="29.2">40</text>
<text x="69.1" y="29.2">38</text>
<text x="43.7" y="34.3">42</text>
<text x="43.7" y="31.7">41</text>
<text x="69.1" y="34.3">39</text>
<text x="69.5" y="31.7">9</text>
<text x="43.7" y="41.9">45</text>
<text x="43.7" y="39.4">44</text>
<text x="43.7" y="36.8">43</text>
<text x="69.5" y="36.8">8</text>
<text x="43.7" y="47">47</text>
<text x="43.7" y="44.4">46</text>
<text x="43.7" y="49.5">48</text>
<text x="44.1" y="52.1">1</text>
<text x="69.1" y="52.1">22</text>
<text x="69.1" y="49.5">23</text>
<text x="44.1" y="59.7">4</text>
<text x="44.1" y="57.1">3</text>
<text x="44.1" y="54.6">2</text>
<text x="69.1" y="57.1">20</text>
<text x="69.1" y="54.6">21</text>
<text x="44.1" y="64.8">6</text>
<text x="44.1" y="62.2">5</text>
<text x="69.1" y="64.8">30</text>
<text x="69.1" y="62.2">31</text>
<text x="116.6" y="62.8" transform="rotate(-90 116.6 62.8)">3</text>
<text x="44.1" y="67.3">7</text>
<text x="69.1" y="69.8">28</text>
<text x="69.1" y="67.3">29</text>
<text x="118.2" y="67.3">2</text>
<text x="43.7" y="77.5">12</text>
<text x="43.7" y="74.9">11</text>
<text x="43.7" y="72.4">10</text>
<text x="69.1" y="77.5">26</text>
<text x="69.1" y="74.9">27</text>
<text x="116.6" y="73.1" transform="rotate(-90 116.6 73.1)">1</text>
<text x="43.7" y="82.5">14</text>
<text x="43.7" y="80">13</text>
<text x="69.1" y="82.5">24</text>
<text x="69.1" y="80">25</text>
<text x="43.7" y="87.6">16</text>
<text x="43.7" y="85.1">15</text>
<text x="43.7" y="95.2">36</text>
<text x="43.7" y="90.2">17</text>
<text x="43.7" y="100.3">35</text>
<text x="43.7" y="97.8">34</text>
<text x="69.1" y="97.8">33</text>
<text x="43.7" y="105.4">32</text>
<text x="69.1" y="102.9">18</text>
<text x="51.1" y="110.8">DENISE</text>
<text x="27.7" y="159.8" transform="rotate(-90 27.7 159.8)">19</text>
<text x="29.9" y="161.6" transform="rotate(-90 29.9 161.6)">VCC</text>
<text x="27.7" y="169.9" transform="rotate(-90 27.7 169.9)">37</text>
<text x="29.9" y="170" transform="rotate(-90 29.9 170)">GND</text>
</g>
<g font-size="1.4" fill="#008484">
<text x="48" y="30">DRD15</text>
<text x="63.4" y="30">M0V</text>
<text x="48" y="35">DRD13</text>
<text x="48" y="32.5">DRD14</text>
<text x="63.3" y="32.5">M0H</text>
<text x="63.4" y="35">M1V</text>
<text x="48" y="40.1">DRD11</text>
<text x="48" y="37.6">DRD12</text>
<text x="63.3" y="37.6">M1H</text>
<text x="48" y="47.7">DRD8</text>
<text x="48" y="45.2">DRD9</text>
<text x="48" y="42.7">DRD10</text>
<text x="48" y="52.8">DRD6</text>
<text x="48" y="50.3">DRD7</text>
<text x="64.5" y="52.8">R2</text>
<text x="64.5" y="50.3">R3</text>
<text x="48" y="57.9">DRD4</text>
<text x="48" y="55.4">DRD5</text>
<text x="64.5" y="57.9">R0</text>
<text x="64.5" y="55.4">R1</text>
<text x="48" y="65.5">DRD1</text>
<text x="48" y="63">DRD2</text>
<text x="48" y="60.4">DRD3</text>
<text x="64.4" y="65.5">G2</text>
<text x="64.4" y="63">G3</text>
<text x="48" y="68.1">DRD0</text>
<text x="64.4" y="70.6">G0</text>
<text x="64.4" y="68.1">G1</text>
<text x="48" y="75.7">RGA7</text>
<text x="48" y="73.1">RGA8</text>
<text x="64.5" y="75.7">B3</text>
<text x="48" y="83.3">RGA4</text>
<text x="48" y="80.8">RGA5</text>
<text x="48" y="78.2">RGA6</text>
<text x="64.5" y="83.3">B0</text>
<text x="64.5" y="80.8">B1</text>
<text x="64.5" y="78.2">B2</text>
<text x="48" y="88.4">RGA2</text>
<text x="48" y="85.8">RGA3</text>
<text x="48" y="90.9">RGA1</text>
<text x="48" y="101.1">7M</text>
<text x="48" y="96">CCK</text>
<text x="48" y="98.5">CDAC</text>
<text x="61.3" y="98.5">PIXELS</text>
<text x="48" y="106.2">BLANK</text>
<text x="61.4" y="103.6">BURST</text>
<text x="28.4" y="166.3" transform="rotate(-90 28.4 166.3)">VCC1</text>
</g>
</svg>
